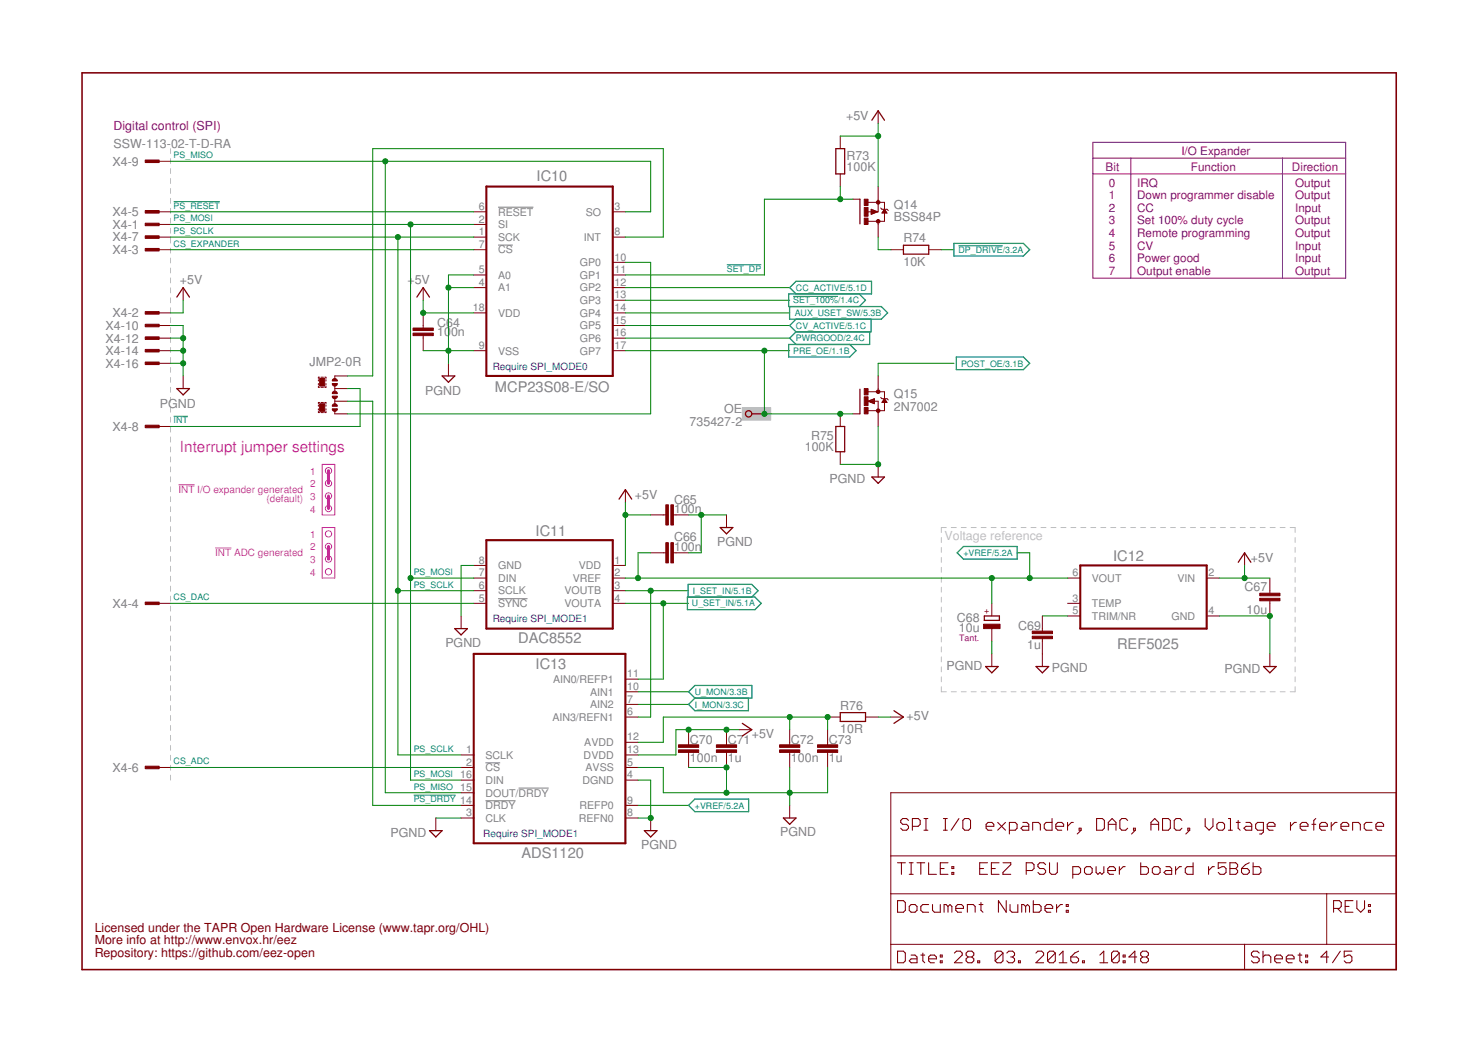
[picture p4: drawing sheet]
<svg xmlns="http://www.w3.org/2000/svg" width="297mm" height="210mm" viewBox="0 0 297 210" stroke-linecap="round" stroke-linejoin="round" font-family="sans-serif">
<g fill="none" stroke="#c0c0c0" stroke-width=".2">
<path d="M34.3 29.9v1M34.3 31.9v1M34.3 33.9v1M34.3 35.9v1M34.3 37.9v1M34.3 39.9v1M34.3 41.9v1M34.3 43.9v1M34.3 45.9v1M34.3 47.9v1M34.3 49.9v1M34.3 51.9v1"/>
<path d="M34.3 53.9v1M34.3 55.9v1M34.3 57.9v1M34.3 59.9v1M34.3 61.9v1M34.3 63.9v1M34.3 65.9v1M34.3 67.9v1M34.3 69.9v1M34.3 71.9v1M34.3 73.9v1M34.3 75.9v1"/>
<path d="M34.3 77.9v1M34.3 79.9v1M34.3 81.9v1M34.3 83.9v1M34.3 85.9v1M34.3 87.9v1M34.3 89.9v1M34.3 91.9v1M34.3 93.9v1M34.3 95.9v1M34.3 97.9v1M34.3 99.9v1"/>
<path d="M34.3 101.9v1M34.3 103.9v1M34.3 105.9v1M34.3 107.9v1M34.3 109.9v1M34.3 111.9v1M34.3 113.9v1M34.3 115.9v1M34.3 117.9v1M34.3 119.9v1M189.2 108.1v1M189.2 110.1v1"/>
<path d="M189.2 112.1v1M189.2 114.1v1M189.2 116.1v1M189.2 118.1v1M190.2 106.1h-1v1M191.2 106.1h1M193.2 106.1h1M195.2 106.1h1M197.2 106.1h1M199.2 106.1h1M201.2 106.1h1M203.2 106.1h1"/>
<path d="M205.2 106.1h1M207.2 106.1h1M209.2 106.1h1M211.2 106.1h1M213.2 106.1h1M215.2 106.1h1M217.2 106.1h1M219.2 106.1h1M221.2 106.1h1M223.2 106.1h1M225.2 106.1h1M227.2 106.1h1"/>
<path d="M229.2 106.1h1.1M231.2 106.1h1M233.2 106.1h1.1M235.2 106.1h1M237.3 106.1h1M239.2 106.1h1.1M241.3 106.1h1M243.3 106.1h1M245.3 106.1h1M247.3 106.1h1M249.3 106.1h1M251.3 106.1h1"/>
<path d="M253.3 106.1h1M255.3 106.1h1M257.3 106.1h1M259.3 106.1h1v1M260.3 108.1v1M260.3 110.1v1M260.3 112.1v1M260.3 114.1v1M260.3 116.1v1M260.3 118.1v1M34.3 121.9v1M34.3 123.9v1"/>
<path d="M34.3 125.9v1M34.3 127.9v1M34.3 129.9v1M34.3 131.9v1M34.3 133.9v1M34.3 135.9v1M34.3 137.9v1M34.3 139.9v1M189.2 138.1v1h1M189.2 120.1v1M189.2 122.1v1M189.2 124.1v1"/>
<path d="M189.2 126.1v1M189.2 128.1v1M189.2 130.1v1M189.2 132.1v1M189.2 134.1v1M189.2 136.1v1M191.2 139.1h1M193.2 139.1h1M195.2 139.1h1M197.2 139.1h1M199.2 139.1h1M201.2 139.1h1"/>
<path d="M203.2 139.1h1M205.2 139.1h1M207.2 139.1h1M209.2 139.1h1M211.2 139.1h1M213.2 139.1h1M215.2 139.1h1M217.2 139.1h1M219.2 139.1h1M221.2 139.1h1M223.2 139.1h1M225.2 139.1h1"/>
<path d="M227.2 139.1h1M229.2 139.1h1.1M231.2 139.1h1M233.2 139.1h1.1M235.2 139.1h1M237.3 139.1h1M239.2 139.1h1.1M241.3 139.1h1M243.3 139.1h1M245.3 139.1h1M247.3 139.1h1M249.3 139.1h1"/>
<path d="M251.3 139.1h1M253.3 139.1h1M255.3 139.1h1M257.3 139.1h1M260.3 138.1v1h-1M260.3 120.1v1M260.3 122.1v1M260.3 124.1v1M260.3 126.1v1M260.3 128.1v1M260.3 130.1v1M260.3 132.1v1"/>
<path d="M260.3 134.1v1M260.3 136.1v1M34.3 141.9v1M34.3 143.8v1.1M34.3 145.9v1M34.3 147.8v1.1M34.3 149.9v1M34.3 151.8v1.1M34.3 153.9v1M34.3 155.9v.9"/>
</g>
<path d="M149.2 81.9h5.7v2.6h-5.7z" fill="#c0c0c0" stroke="#c0c0c0" stroke-width=".2"/>
<path d="M100.1 41.7h7.1M100.1 49.3h3M100.1 120.4h5.9M97.6 153.4h2.9M104.2 158.5h6.1M97.6 161h6" fill="none" stroke="#808080" stroke-width=".2"/>
<g fill="none" stroke="#800000" stroke-width=".21">
<path d="M180.4 173.5h1.5M181.2 173.5v2.3M182.6 165l-.4-.4h-.8l-.4 .4v.4l.4 .3h.8l.4 .4v.4l-.4 .4h-.8l-.4-.4M182.7 173.5h.8M182.7 175.8h.8M183.1 173.5v2.3M183.4 166.1h1.1l.4-.4v-.7l-.4-.4h-1.1v2.3M184.3 173.5h1.5M185.1 173.5v2.3M185.7 164.6h.8M185.7 166.9h.8M186.1 164.6v2.3"/>
<path d="M186.6 173.5v2.3h1.6M189 174.6h.7M189.6 164.6h.8M189.6 166.9h.8M190 164.6v2.3M190.5 173.5h-1.5v2.3h1.5M191.3 175.4h.4v.4h-.4zM191.3 174.2h.4v.4h-.4zM192.7 164.6l-1.5 2.3M193.9 164.6h.8l.4 .4v1.5l-.4 .4h-.8l-.4-.4v-1.5zM196.9 174.6h.8M198.2 166.1h1.5v-.4l-.4-.3h-.7l-.4 .3v.8l.4 .4h.7"/>
<path d="M198.5 173.5h-1.6v2.3h1.6M199.2 174.6h.8M200.5 165.4l1.6 1.5M200.8 173.5h-1.6v2.3h1.6M201.6 173.5h1.5v.3l-1.5 1.6v.4h1.5M202.1 165.4l-1.6 1.5M202.9 166.9h1.1l.4-.4v-.8l-.4-.3h-1.1v2.3M205.6 165.4h.8l.4 .3v1.2h-1.2l-.4-.4 .4-.4h1.2M206.2 175h1.2l.4-.4v-.8l-.4-.3h-1.2v2.3M207.5 166.9v-1.5h1.2l.4 .3v1.2M210.1 173.8l-.3-.3h-.8l-.4 .3v.4l.4 .4h.8l.3 .4v.4l-.3 .4h-.8l-.4-.4M210.9 173.5v1.9l.4 .4h.8l.4-.4v-1.9"/>
<path d="M211.4 164.6v2.3h-1.2l-.3-.4v-.8l.3-.3h1.2M212.2 166.1h1.6v-.4l-.4-.3h-.8l-.4 .3v.8l.4 .4h.8M214.5 165.4v1.5M215.6 175.8h1.2l.4-.4v-.8l-.4-.4h-1.2v2.4M215.7 165.4h-.4l-.8 .7M216.9 166.5h.4v.4h-.4zM217.3 166.9l-.8 .8M218.3 174.2h.8l.4 .4v.8l-.4 .4h-.8l-.3-.4v-.8zM220.3 174.2v1.2l.4 .4 .4-.4 .3 .4 .4-.4v-1.2M220.4 164.6h1.2l.4 .4v1.5l-.4 .4h-1.2zM222.6 175h1.6v-.4l-.4-.4h-.8l-.4 .4v.8l.4 .4h.8M222.7 165.7h1.6"/>
<path d="M222.7 166.9v-1.5l.8-.8 .8 .8v1.5M225 174.2v1.6M226.1 174.2h-.4l-.7 .8M226.6 165l-.4-.4h-.8l-.3 .4v1.5l.3 .4h.8l.4-.4M227.8 166.5h.4v.4h-.4zM228.2 166.9l-.8 .8M229.3 173.5v2.3h1.1l.4-.4v-.8l-.4-.4h-1.1M231.3 165.7h1.6M231.3 166.9v-1.5l.8-.8 .8 .8v1.5M231.6 174.6l.4-.4h.7l.5 .4v.8l-.5 .4h-.7l-.4-.4zM233.6 164.6h1.2l.4 .4v1.5l-.4 .4h-1.2zM234.3 174.2h.8l.4 .4v1.2h-1.2l-.4-.4 .4-.4h1.2"/>
<path d="M236.3 174.2v1.6M237.4 174.2h-.4l-.7 .8M237.5 165l-.3-.4h-.8l-.4 .4v1.5l.4 .4h.8l.3-.4M238.7 166.5h.4v.4h-.4zM239.1 166.9l-.8 .8M239.8 173.5v2.3h-1.2l-.4-.4v-.8l.4-.4h1.2M242.2 164.6v1.5l.8 .8 .8-.8v-1.5M242.9 174.2v1.6M244.1 174.2h-.4l-.8 .8M244.6 165.7l.3-.3h.8l.4 .3v.8l-.4 .4h-.8l-.3-.4zM246.4 173.5h-1.6v1.1l.8-.4h.4l.4 .4v.8l-.4 .4h-.8l-.4-.4M246.9 164.6h.4v2.3"/>
<path d="M246.9 166.9h.8M247.2 173.5h1.1l.4 .3v.4l-.4 .4 .4 .4v.4l-.4 .4h-1.1zM247.2 174.6h1.1M248.5 165.4h.7M248.8 165v1.5l.4 .4M249.5 174.6h1.2l.4 .4v.4l-.4 .4h-.8l-.4-.4zM250.4 165.4h.8l.4 .3v1.2h-1.2l-.4-.4 .4-.4h1.2M251.1 173.5l-.8 .3-.8 .8M251.8 173.5v2.3h1.2l.4-.4v-.8l-.4-.4h-1.2M253.9 166.9h-1.2l-.4-.4v-.8l.4-.3h1.2v1.9l-.4 .4h-.4M254.7 166.1h1.5v-.4l-.3-.3h-.8l-.4 .3v.8l.4 .4h.8M259.4 165.4v1.5"/>
<path d="M260.5 165.4h-.4l-.7 .7M261.3 166.1h1.6v-.4l-.4-.3h-.8l-.4 .3v.8l.4 .4h.8M263.7 165.7h.7M264.4 164.6l-.4 .4v1.9M265.2 166.1h1.6v-.4l-.4-.3h-.8l-.4 .3v.8l.4 .4h.8M267.5 165.4v1.5M268.7 165.4h-.4l-.8 .7M269.5 166.1h1.6v-.4l-.4-.3h-.8l-.4 .3v.8l.4 .4h.8M271.8 166.9v-1.5h1.2l.4 .3v1.2M275.7 165.4h-1.1l-.4 .3v.8l.4 .4h1.1M276.5 166.1h1.6v-.4l-.4-.3h-.8l-.4 .3v.8l.4 .4h.8M180.4 181.1h1.2l.3 .4v1.5l-.3 .4h-1.2z"/>
<path d="M180.4 191.2h1.2l.3 .4v1.6l-.3 .4h-1.2zM182.7 182.2l.4-.3h.8l.4 .3v.8l-.4 .4h-.8l-.4-.4zM183.1 192h.8l.4 .4v1.2h-1.2l-.4-.4 .4-.4h1.2M185.1 192h.7M185.5 191.6v1.6l.3 .4M186.6 192.8h1.6v-.4l-.4-.4h-.8l-.4 .4v.8l.4 .4h.8M186.6 181.9h-1.1l-.4 .3v.8l.4 .4h1.1M187.4 181.9v1.1l.4 .4h1.2v-1.5M189 193.2h.4v.4h-.4zM189 192h.4v.4h-.4zM190.5 182.2l-.4-.3h-.4v1.5M190.5 182.2l.4-.3 .4 .3v1.2"/>
<path d="M190.5 182.2v1.2M191.8 191.6l.4-.4h.8l.4 .4v.4l-1.6 1.6h1.6M192.1 182.6h1.5v-.4l-.3-.3h-.8l-.4 .3v.8l.4 .4h.8M194.4 183.4v-1.5h1.2l.4 .3v1.2M194.5 192.4l-.3 .4v.4l.3 .4h.8l.4-.4v-.4l-.4-.4M194.5 192.4l-.3-.4v-.4l.3-.4h.8l.4 .4v.4l-.4 .4M194.5 192.4h.8M196.5 193.2h.4v.4h-.4zM196.8 181.9h.7M197.1 181.5v1.5l.4 .4M201.6 191.6v1.6l-.4 .4h-.8l-.4-.4M201.6 191.6l-.4-.4h-.8l-.4 .4v1.6"/>
<path d="M201.6 191.6l-1.6 1.6M202.2 181.1v2.3l-1.5-2.3v2.3M202.3 191.6l.4-.4h.8l.4 .4v.4l-.4 .4M203 181.9v1.1l.4 .4h1.2v-1.5M203.1 192.4h.4M203.5 192.4l.4 .4v.4l-.4 .4h-.8l-.4-.4M204.7 193.2h.4v.4h-.4zM206.1 182.2l-.4-.3h-.4v1.5M206.1 182.2v1.2M206.1 182.2l.4-.3 .4 .3v1.2M207.7 181.1v2.3h1.2l.3-.4v-.8l-.3-.3h-1.2M208.2 191.6l.4-.4h.8l.3 .4v.4l-1.5 1.6h1.5"/>
<path d="M210 182.6h1.6v-.4l-.4-.3h-.8l-.4 .3v.8l.4 .4h.8M212.1 191.6v1.6l-.4 .4h-.8l-.4-.4M212.1 191.6l-.4-.4h-.8l-.4 .4v1.6M212.1 191.6l-1.6 1.6M212.3 181.9v1.5M212.9 193.6h1.5M212.9 192l.7-.8v2.4M213.5 181.9h-.4l-.8 .7M214.3 183h.4v.4h-.4zM214.3 181.9h.4v.3h-.4zM215.2 192.4h1.2l.4 .4v.4l-.4 .4h-.8l-.4-.4zM216.8 191.2l-.8 .4-.8 .8"/>
<path d="M217.6 193.2h.3v.4h-.3zM221 193.6h1.6M221 192l.8-.8v2.4M224.9 191.6v1.6l-.3 .4h-.8l-.4-.4M224.9 191.6l-.3-.4h-.8l-.4 .4v1.6M224.9 191.6l-1.5 1.6M225.7 193.2h.4v.4h-.4zM225.7 192h.4v.4h-.4zM228.5 192.4h-1.6l1.2-1.2v2.4M229.6 192.4l-.4 .4v.4l.4 .4h.8l.4-.4v-.4l-.4-.4M229.6 192.4l-.4-.4v-.4l.4-.4h.8l.4 .4v.4l-.4 .4M229.6 192.4h.8"/>
<path d="M253.1 191.6l-.4-.4h-.8l-.4 .4v.4l.4 .4h.8l.4 .4v.4l-.4 .4h-.8l-.4-.4M253.8 192.4l.4-.4h.8l.4 .4v1.2M253.8 191.2v2.4M256.2 192.8h1.5v-.4l-.4-.4h-.7l-.4 .4v.8l.4 .4h.7M258.5 192.8h1.6v-.4l-.4-.4h-.8l-.4 .4v.8l.4 .4h.8M260.9 192h.7M261.2 191.6v1.6l.4 .4M262.4 193.2h.4v.4h-.4zM262.4 192h.4v.4h-.4zM267 192.4h-1.5l1.1-1.2v2.4M268 182.6h1.2l.4-.4v-.7l-.4-.4h-1.2v2.3M268.8 182.6l.8 .8"/>
<path d="M269.4 191.2l-1.6 2.4M270.3 182.2h.8M271.7 191.2h-1.5v1.2l.7-.4h.4l.4 .4v.8l-.4 .4h-.8l-.3-.4M271.9 181.1h-1.6v2.3h1.6M272.7 181.1v1.5l.8 .8 .7-.8v-1.5M275 183h.4v.4h-.4zM275 181.9h.4v.3h-.4z"/>
</g>
<g fill="none" stroke="#800000" stroke-width=".2">
<path d="M31.7 32.4h2.6M168.9 27.3v2.6M168.9 35v2.5M176.5 37.5v5.1h-2.2M176.5 22.3v2.5M31.7 42.6h2.6M31.7 45.1h2.6M31.7 47.7h2.6M31.7 50.2h2.6M36.8 57.8v2.6M85 57.8v2.6M95.2 42.6h2.5"/>
<path d="M95.2 45.1h2.5M95.2 47.7h2.5M95.2 50.2h2.5M95.2 55.3h2.5M95.2 57.8h2.5M123.1 42.6h2.6M123.1 47.7h2.6M123.1 55.3h2.6M123.1 57.8h2.6M123.1 52.7h2.6M171.4 40h1.4M174.5 40.7h3.3v3.8h-3.3"/>
<path d="M175.1 42.1l1.3 .5-1.3 .5zM175.1 43h.3M175.1 42.8h.6M175.1 42.7h.9M175.1 42.5h1M175.1 42.4h.7M175.1 42.2h.4M175.1 42.1h.1M176.5 44.5v3.2M177 41.8l.2 .3h1.1l.2 .2M177.3 42.7h.9M177.4 42.6h.7"/>
<path d="M177.5 42.5h.5M177.5 42.4h.4M177.6 42.2h.3M177.8 42.1l.5 .7h-1.1zM179 50.2h2.6M186.6 50.2h2.6M31.7 62.9h2.6M31.7 70.5h2.6M31.7 65.4h2.6M31.7 68h2.6M31.7 73h2.6M36.8 75.6v2.5"/>
<path d="M64 77.6v.3h.2M64 76.3v.3M64 77.1v.3M64.2 75.8h-.2v.3M64.5 77.9h.5M64.5 75.8h.5M65.3 75.8h.2v.3M65.5 77.6v.3h-.2M65.5 76.3v.3M65.5 77.1v.3M67.3 77.6v1M67.3 78.1h2.5"/>
<path d="M69.8 75.6h-2.5v.7M85 62.9v3.1M85 67.5v3M90.1 73v2.6M95.2 62.9h2.5M95.2 70.5h2.5M123.1 62.9h2.6M123.1 70.5h2.6M123.1 60.4h2.6M123.1 65.4h2.6M123.1 68h2.6M174.5 78.8h3.3v3.8h-3.3"/>
<path d="M176.5 75.6v3.2M177 79.9l.2 .3h1.1l.2 .2M31.7 85.7h2.6M64 81.4v.3M64 82.2v.2M64 82.7v.3h.2M64.2 80.9h-.2v.3M64.5 83h.5M64.5 80.9h.5M65.3 80.9h.2v.3M65.5 81.4v.3M65.5 82.2v.2"/>
<path d="M65.5 82.7v.3h-.2M67.3 80.2v1M67.3 82.4v.8h2.5M67.3 80.7h2.5M125.7 98.4v2.6M168.9 83.2v2.5M168.9 90.8v2.6M171.4 83.2h1.4M174.5 80.7l1.2-.5v1zM174.6 80.7h1.1M174.6 80.6h1.1M174.9 80.8h.8"/>
<path d="M174.9 80.5h.8M175.2 81h.5M175.2 80.4h.5M175.5 81.1h.2M175.5 80.2h.2M175.6 80.7h.9v5M176.5 93.4v2.5M177.3 80.8h.9M177.4 80.7h.7M177.5 80.6h.5M177.5 80.5h.5M177.6 80.4h.3"/>
<path d="M177.7 80.2h.1M177.8 80.2l.5 .7h-1.1zM95.2 113.7h2.5M95.2 116.2h2.5M95.2 118.8h2.5M123.1 113.7h2.6M123.1 116.2h2.6M123.1 118.8h2.6M130.8 103.5h3M130.8 111.1h3M135.3 103.5h3.1M135.3 111.1h3.1"/>
<path d="M146 103.5v2.6M214.6 116.2h2.5M242.5 116.2h2.5M250.1 111.1v2.6M255.2 116.2v3.1M31.7 121.3h2.6M92.7 123.8v2.6M95.2 121.3h2.5M123.1 121.3h2.6M125.7 139.1h2.5M125.7 136.5h2.5M199.3 121.3v2.5"/>
<path d="M199.3 126.4v2.5M199.3 131.5v2.5M209.5 123.8v3.1M209.5 128.4v5.6M214.6 121.3h2.5M214.6 123.8h2.5M242.5 123.8h2.5M255.2 120.8v3M255.2 131.5v2.5M31.7 154.3h2.6M92.7 156.8h2.5M92.7 151.8h2.5"/>
<path d="M92.7 154.3h2.5M92.7 159.4h2.5M125.7 141.6h2.5M125.7 144.2h2.5M125.7 156.8h2.5M125.7 151.8h2.5M125.7 154.3h2.5M125.7 149.2h2.5M138.4 146.7v3.1M138.4 151.3v3M146 146.7v3.1M146 151.3v3"/>
<path d="M148.5 146.7h2.6M158.7 146.7v3.1M158.7 151.3v3M166.3 144.2h2.6M166.3 146.7v3.1M166.3 151.3v3M173.9 144.2h2.6M179 144.2h2.6M179 159.4h101.6v35.5h-101.6zM87.6 164.5v2.5M92.7 164.5h2.5M92.7 161.9h2.5"/>
<path d="M125.7 164.5h2.5M125.7 161.9h2.5M130.8 164.5v2.5M158.7 161.9v2.6M179 179.7h101.6M179 172.1h101.6M266.6 179.7v10.2M179 189.9h101.6M250.1 189.9v5"/>
</g>
<path d="M97.7 37.5h25.4v38.1h-25.4zM97.7 108.6h25.4v17.8h-25.4zM217.1 113.7h25.4v12.7h-25.4zM95.2 131.5h30.5v38h-30.5z" fill="none" stroke="#800000" stroke-width=".42"/>
<g fill="none" stroke="#800000" stroke-width=".25">
<path d="M168 29.9h1.8v5.1h-1.8zM175.2 24.2l1.3-1.9 1.3 1.9M35.5 59.7l1.3-1.9 1.3 1.9M83.8 59.7l1.2-1.9 1.3 1.9M172.8 40v5M181.6 49.3h5v1.8h-5zM35.5 78.1h2.6l-1.3 1.3zM88.9 75.6h2.5l-1.3 1.3zM172.8 78.3v4.9M151.1 83.2h2.5M168 85.7h1.8v5.1h-1.8zM175.2 95.9h2.6l-1.3 1.3z"/>
<path d="M124.4 100.4l1.3-2 1.3 2M144.7 106.1h2.6l-1.3 1.2zM248.9 113.1l1.2-2 1.3 2M91.4 126.4h2.5l-1.2 1.3zM197.8 123.8h3.1v.9h-3.1zM198.1 134h2.5l-1.3 1.3zM208.2 134h2.6l-1.3 1.3zM253.9 134h2.6l-1.3 1.3zM149.2 145.4l1.9 1.3-1.9 1.3M168.9 143.3h5v1.8h-5zM179.7 142.9l1.9 1.3-1.9 1.2M86.3 167h2.6l-1.3 1.3z"/>
<path d="M129.5 167h2.5l-1.2 1.3zM157.4 164.5h2.6l-1.3 1.2z"/>
<circle cx="150.5" cy="83.2" r=".64"/>
</g>
<g fill="#800000" stroke="#800000" stroke-width=".2">
<path d="M133.8 101.5h.5v4.1h-.5z"/>
<path d="M134.8 101.5h.5v4.1h-.5z"/>
<path d="M133.8 109.1h.5v4.1h-.5z"/>
<path d="M134.8 109.1h.5v4.1h-.5z"/>
<path d="M83 67h4.1v.5h-4.1z"/>
<path d="M83 66h4.1v.5h-4.1z"/>
<path d="M156.7 149.8h4v.5h-4z"/>
<path d="M156.7 150.8h4v.5h-4z"/>
<path d="M136.4 149.8h4v.5h-4z"/>
<path d="M136.4 150.8h4v.5h-4z"/>
<path d="M164.3 149.8h4.1v.5h-4.1z"/>
<path d="M164.3 150.8h4.1v.5h-4.1z"/>
<path d="M144 149.8h4v.5h-4z"/>
<path d="M144 150.8h4v.5h-4z"/>
<path d="M253.2 120.3h4v.5h-4z"/>
<path d="M253.2 119.3h4v.5h-4z"/>
<path d="M207.5 127.9h4v.5h-4z"/>
<path d="M207.5 126.9h4v.5h-4z"/>
<path d="M64.2 76.1h1.1v1.5h-1.1z"/>
<path d="M64.2 81.2h1.1v1.5h-1.1z"/>
<path d="M29.2 44.9h2.8v.5h-2.8z"/>
<path d="M29.2 62.7h2.8v.5h-2.8z"/>
<path d="M29.2 50h2.8v.5h-2.8z"/>
<path d="M29.2 121.1h2.8v.5h-2.8z"/>
<path d="M29.2 42.3h2.8v.5h-2.8z"/>
<path d="M29.2 154.1h2.8v.5h-2.8z"/>
<path d="M29.2 47.4h2.8v.5h-2.8z"/>
<path d="M29.2 85.5h2.8v.5h-2.8z"/>
<path d="M29.2 32.2h2.8v.5h-2.8z"/>
<path d="M29.2 65.2h2.8v.5h-2.8z"/>
<path d="M173.7 81.9h.8v1.3h-.8z"/>
<path d="M173.7 78.1h.8v1.3h-.8z"/>
<path d="M173.7 79.8h.8v1.8h-.8z"/>
<path d="M173.7 43.9h.8v1.2h-.8z"/>
<path d="M173.7 40h.8v1.3h-.8z"/>
<path d="M173.7 41.7h.8v1.8h-.8z"/>
<path d="M29.2 67.7h2.8v.5h-2.8z"/>
<path d="M29.2 70.3h2.8v.5h-2.8z"/>
<path d="M29.2 72.8h2.8v.5h-2.8z"/>
<path d="M197.7 125.5h3.3v.9h-3.3z"/>
</g>
<path d="M16.5 14.6h264.1v180.3h-264.1z" fill="none" stroke="#800000" stroke-width=".32"/>
<g fill="#800000" stroke="#800000" stroke-width=".2">
<path d="M66.8 82.2h1a.51 .51 0 0 1-.5 .5 .51 .51 0 0 1-.5-.5z" fill-rule="evenodd"/>
<path d="M66.8 77.1h1a.51 .51 0 0 1-.5 .5 .51 .51 0 0 1-.5-.5z" fill-rule="evenodd"/>
<path d="M66.8 81.4a.52 .52 0 0 1 .6-.2 .52 .52 0 0 1 .4 .5h-1z" fill-rule="evenodd"/>
<path d="M66.8 76.3a.53 .53 0 0 1 .6-.2 .53 .53 0 0 1 .4 .5h-1z" fill-rule="evenodd"/>
<path d="M66.8 78.9a.52 .52 0 0 1 .6-.3 .52 .52 0 0 1 .4 .5h-1z" fill-rule="evenodd"/>
<path d="M66.8 79.7h1a.51 .51 0 0 1-.5 .5 .51 .51 0 0 1-.5-.5z" fill-rule="evenodd"/>
<circle cx="176.5" cy="78.8" r=".36"/>
<circle cx="176.5" cy="82.6" r=".36"/>
<circle cx="176.5" cy="40.7" r=".36"/>
<circle cx="176.5" cy="44.5" r=".36"/>
</g>
<g fill="none" stroke="#008000" stroke-width=".2">
<path d="M34.3 32.4h96.5v10.2h-5.1M77.4 32.4v127h15.3M168.9 27.3h7.6M168.9 37.5v2.5M176.5 24.8v12.7M34.3 47.7h60.9M34.3 45.1h60.9M34.3 42.6h60.9M34.3 50.2h60.9M80 47.7v104.1h12.7M82.5 45.1v111.7h10.2M90.1 57.8h5.1"/>
<path d="M95.2 55.3h-5.1v17.7M125.7 47.7h7.6v-17.8h-58.4v45.7h-5.1M125.7 52.7h5.1v30.5h-61M125.7 57.8h33M171.4 40h-17.8v15.3h-27.9M176.5 47.7v2.5h2.5M189.2 50.2h2.5M34.3 65.4h2.5v10.2M34.3 68h2.5M34.3 70.5h2.5M34.3 73h2.5M36.8 60.4v2.5h-2.5"/>
<path d="M69.8 78.1h2.6v7.6h-38.1M85 60.4v2.5h10.2M85 70.5h10.2M125.7 62.9h33M125.7 68h33M125.7 70.5h33M125.7 65.4h33M125.7 60.4h33M153.6 70.5v12.7h17.8M191.7 73h-15.2v2.6M69.8 80.7h5.1v81.2h17.8M176.5 85.7v7.7h-7.6"/>
<path d="M80 118.8h15.2M82.5 116.2h12.7M95.2 113.7h-2.5v10.1M125.7 101v12.7M125.7 103.5h5.1M125.7 116.2h88.9M125.7 118.8h12.7M130.8 118.8v25.4h-2.6M130.8 111.1h-2.6v5.1M138.4 103.5h7.6M140.9 103.5v7.6h-2.5M199.3 116.2v5.1"/>
<path d="M204.4 111.1h2.5v5.1M245 116.2h10.2M250.1 113.7v2.5M34.3 121.3h60.9M125.7 121.3h12.7M128.2 139.1h10.2M133.3 121.3v15.2h-5.1M199.3 128.9v2.6M209.5 123.8h5.1M245 123.8h10.2v7.7M34.3 154.3h58.4M128.2 156.8h2.6v7.7h-2.6"/>
<path d="M128.2 154.3h5.1v5.1h33v-5.1M128.2 141.6h10.2M138.4 154.3h7.6v5.1M148.5 146.7h-12.7v5.1h-7.6M158.7 144.2v2.5M158.7 154.3v7.6M166.3 146.7v-2.5h-33v5h-5.1M176.5 144.2h2.5M87.6 164.5h5.1M128.2 161.9h10.2"/>
</g>
<g fill="#008000" stroke="#008000" stroke-width=".2">
<circle cx="125.7" cy="103.5" r=".51"/>
<circle cx="85" cy="62.9" r=".51"/>
<circle cx="138.4" cy="146.7" r=".51"/>
<circle cx="146" cy="146.7" r=".51"/>
<circle cx="250.1" cy="116.2" r=".51"/>
<circle cx="176.5" cy="27.3" r=".51"/>
<circle cx="80" cy="47.7" r=".51"/>
<circle cx="80" cy="118.8" r=".51"/>
<circle cx="82.5" cy="45.1" r=".51"/>
<circle cx="82.5" cy="116.2" r=".51"/>
<circle cx="77.4" cy="32.4" r=".51"/>
<circle cx="168.9" cy="83.2" r=".51"/>
<circle cx="153.6" cy="70.5" r=".51"/>
<circle cx="153.6" cy="83.2" r=".51"/>
<circle cx="166.3" cy="144.2" r=".51"/>
<circle cx="158.7" cy="144.2" r=".51"/>
<circle cx="199.3" cy="116.2" r=".51"/>
<circle cx="128.2" cy="116.2" r=".51"/>
<circle cx="206.9" cy="116.2" r=".51"/>
<circle cx="130.8" cy="118.8" r=".51"/>
<circle cx="133.3" cy="121.3" r=".51"/>
<circle cx="158.7" cy="159.4" r=".51"/>
<circle cx="146" cy="154.3" r=".51"/>
<circle cx="146" cy="159.4" r=".51"/>
<circle cx="255.2" cy="123.8" r=".51"/>
<circle cx="140.9" cy="103.5" r=".51"/>
<circle cx="130.8" cy="164.5" r=".51"/>
<circle cx="90.1" cy="57.8" r=".51"/>
<circle cx="90.1" cy="70.5" r=".51"/>
<circle cx="36.8" cy="68" r=".51"/>
<circle cx="36.8" cy="70.5" r=".51"/>
<circle cx="36.8" cy="73" r=".51"/>
<circle cx="176.5" cy="93.4" r=".51"/>
<circle cx="168.9" cy="40" r=".51"/>
</g>
<g fill="none" stroke="#f0f" stroke-width=".2">
<path d="M35.9 97.5h3.2M64.7 93.4h2.6v10.1h-2.6zM43.3 110.2h3.2M64.7 106.1h2.6v10.1h-2.6z"/>
<circle cx="66" cy="97.2" r=".64"/>
<circle cx="66" cy="99.7" r=".64"/>
<circle cx="66" cy="94.6" r=".64"/>
<circle cx="66" cy="107.3" r=".64"/>
<circle cx="66" cy="109.9" r=".64"/>
<circle cx="66" cy="112.4" r=".64"/>
<circle cx="66" cy="115" r=".64"/>
<circle cx="66" cy="102.3" r=".64"/>
</g>
<path d="M66 94.6v2.6M66 99.7v2.6M66 109.9v2.5" fill="none" stroke="#f0f" stroke-width=".61"/>
<path d="M34.9 40.5h9.3M146.1 53.2h6.9M159.4 59.6h9M192.6 49.4h8.9M34.9 83.7h2.9M83.1 159.9h8.5" fill="none" stroke="#008080" stroke-width=".2"/>
<g fill="none" stroke="#008080" stroke-width=".25">
<path d="M160 59.1l-1.3-1.3 1.3-1.2h15.2v2.5h-16.7v2.5h18.6l1.3 1.3-1.3 1.3h-18.4v-2.6M172.7 59.1l1.2 1.3-1.2 1.2M191.7 48.9h14l1.2 1.3-1.2 1.3h-14zM160 66.7l-1.3 1.3 1.3 1.3M160 64.2l-1.3 1.2 1.3 1.3M174.8 66.7v2.6h-16.3v2.5h12.3l1.2-1.3-1.2-1.2M175.1 64.2v2.5h-15.1M192.2 71.8h13.5l1.2 1.2-1.2 1.3h-13.5zM192.4 111.1l1.2-1.2h10.8v2.5h-10.8zM138.2 120h13.5l1.3 1.3-1.3 1.3h-13.5zM138.3 120v-2.5h12.8l1.3 1.3-1.3 1.2M138.4 139.1l1.3-1.3h11.4v2.6h-11.4z"/>
<path d="M139.7 140.4l-1.3 1.2 1.3 1.3h10.7v-2.5M138.4 161.9l1.3-1.2h10.8v2.5h-10.8z"/>
</g>
<path d="M219.6 31.8h50.8M219.6 28.6h50.8v27.3h-50.8zM219.6 35h50.8M227.3 31.8v24.1M257.7 31.8v24.1" fill="none" stroke="#800080" stroke-width=".2"/>
<text font-size="3.1" fill="#f0f" x="36.2" y="90.8">Interrupt jumper settings</text>
<g font-size="2.9" fill="#808080">
<text x="107.8" y="36.4">IC10</text>
<text x="99.5" y="78.7">MCP23S08-E/SO</text>
<text x="107.6" y="107.7">IC11</text>
<text x="223.7" y="112.7">IC12</text>
<text x="104.2" y="129.3">DAC8552</text>
<text x="224.5" y="130.4">REF5025</text>
<text x="107.6" y="134.4">IC13</text>
<text x="104.8" y="172.5">ADS1120</text>
</g>
<g font-size="2.5" fill="#808080">
<text x="22.8" y="29.8">SSW-113-02-T-D-RA</text>
<text x="170" y="24.2">+5V</text>
<text x="22.6" y="33.3">X4-9</text>
<text x="170.1" y="34.5">100K</text>
<text x="170.1" y="32.2">R73</text>
<text x="179.7" y="41.9">Q14</text>
<text x="22.6" y="46">X4-1</text>
<text x="22.6" y="43.5">X4-5</text>
<text x="179.7" y="44.5">BSS84P</text>
<text x="22.6" y="51.1">X4-3</text>
<text x="22.6" y="48.6">X4-7</text>
<text x="181.6" y="53.5">10K</text>
<text x="181.6" y="48.7">R74</text>
<text x="36.2" y="57.1">+5V</text>
<text x="81.9" y="57.1">+5V</text>
<text x="22.6" y="63.8">X4-2</text>
<text x="87.9" y="65.7">C64</text>
<text x="21.2" y="66.3">X4-10</text>
<text x="21.2" y="68.9">X4-12</text>
<text x="21.2" y="71.4">X4-14</text>
<text x="87.9" y="67.6">10</text>
<text x="90.6" y="67.6">0n</text>
<text x="21.2" y="73.9">X4-16</text>
<text x="62.2" y="73.6">JMP2-0R</text>
<text x="32.1" y="81.9">PGND</text>
<text x="85.5" y="79.4">PGND</text>
<text x="145.6" y="83.1">OE</text>
<text x="179.7" y="82.6">2N7002</text>
<text x="179.7" y="80">Q15</text>
<text x="22.6" y="86.6">X4-8</text>
<text x="138.6" y="85.6">735427-2</text>
<text x="163" y="88.4">R75</text>
<text x="161.7" y="90.6">100K</text>
<text x="127.6" y="100.2">+5V</text>
<text x="135.5" y="101.2">C65</text>
<text x="166.7" y="97.1">PGND</text>
<text x="135.5" y="103.1">100n</text>
<text x="135.5" y="110.8">100n</text>
<text x="135.5" y="108.9">C66</text>
<text x="144.1" y="109.8">PGND</text>
<text x="251.4" y="112.9">+5V</text>
<text x="250.1" y="118.9">C67</text>
<text x="22.6" y="122.2">X4-4</text>
<text x="192.3" y="125">C68</text>
<text x="250.5" y="123.4">10u</text>
<text x="89.5" y="130.1">PGND</text>
<text x="192.7" y="127.1">10u</text>
<text x="204.6" y="126.6">C69</text>
<text x="206.4" y="130.4">1u</text>
<text x="190.2" y="134.6">PGND</text>
<text x="211.4" y="135.1">PGND</text>
<text x="246.1" y="135.3">PGND</text>
<text x="168.9" y="142.7">R76</text>
<text x="138.6" y="149.5">C70</text>
<text x="146.3" y="149.5">C71</text>
<text x="151.1" y="148.5">+5V</text>
<text x="159" y="149.5">C72</text>
<text x="166.6" y="149.5">C73</text>
<text x="168.9" y="147.5">10R</text>
<text x="182.2" y="144.7">+5V</text>
<text x="22.6" y="155.2">X4-6</text>
<text x="138.6" y="153.3">100n</text>
<text x="146.3" y="153.3">1u</text>
<text x="159" y="153.3">100n</text>
<text x="166.6" y="153.3">1u</text>
<text x="78.5" y="168.3">PGND</text>
<text x="128.9" y="170.7">PGND</text>
<text x="156.8" y="168.2">PGND</text>
</g>
<text font-size="2.5" fill="#800080" x="22.8" y="26.1">Digital control (SPI)</text>
<text font-size="2.5" fill="#c0c0c0" x="189.8" y="108.5">Voltage reference</text>
<g font-size="2.5" fill="#800000">
<text x="19" y="187.3">Licensed under the TAPR Open Hardware License (www.tapr.org/OHL)</text>
<text x="19" y="189.9">More info at http://www.envox.hr/eez</text>
<text x="19" y="192.4">Repository: https://github.com/eez-open</text>
</g>
<g font-size="2.3" fill="#800080">
<text x="222.2" y="34.3">Bit</text>
<text x="237.4" y="31.2">I/O Expander</text>
<text x="239.3" y="34.3">Function</text>
<text x="259.7" y="34.3">Direction</text>
<text x="222.8" y="37.5">0</text>
<text x="222.8" y="40">1</text>
<text x="228.5" y="37.5">IRQ</text>
<text x="228.5" y="40">Down programmer disable</text>
<text x="260.3" y="37.5">Output</text>
<text x="260.3" y="40">Output</text>
<text x="222.8" y="42.6">2</text>
<text x="222.8" y="45.1">3</text>
<text x="222.8" y="47.7">4</text>
<text x="228.5" y="42.6">CC</text>
<text x="228.5" y="45.1">Set 100% duty cycle</text>
<text x="228.5" y="47.7">Remote programming</text>
<text x="260.3" y="42.6">Input</text>
<text x="260.3" y="45.1">Output</text>
<text x="260.3" y="47.7">Output</text>
<text x="222.8" y="50.2">5</text>
<text x="222.8" y="52.7">6</text>
<text x="228.5" y="50.2">CV</text>
<text x="228.5" y="52.7">Power good</text>
<text x="260.3" y="50.2">Input</text>
<text x="260.3" y="52.7">Input</text>
<text x="222.8" y="55.3">7</text>
<text x="228.5" y="55.3">Output enable</text>
<text x="260.3" y="55.3">Output</text>
</g>
<g font-size="2.1" fill="#808080">
<text x="96.2" y="42.2">6</text>
<text x="96.2" y="44.8">2</text>
<text x="96.2" y="47.3">1</text>
<text x="100.1" y="43.3">RESET</text>
<text x="100.1" y="45.9">SI</text>
<text x="117.7" y="43.3">SO</text>
<text x="123.5" y="42.2">3</text>
<text x="123.5" y="47.3">8</text>
<text x="96.2" y="49.8">7</text>
<text x="100.1" y="48.4">SCK</text>
<text x="100.1" y="51">CS</text>
<text x="116.5" y="53.5">GP0</text>
<text x="117.4" y="48.4">INT</text>
<text x="123.5" y="52.4">10</text>
<text x="96.2" y="54.9">5</text>
<text x="96.2" y="57.5">4</text>
<text x="100.1" y="56">A0</text>
<text x="100.1" y="58.6">A1</text>
<text x="116.5" y="56">GP1</text>
<text x="116.5" y="58.6">GP2</text>
<text x="123.5" y="54.9">11</text>
<text x="123.5" y="57.5">12</text>
<text x="95" y="62.5">18</text>
<text x="100.1" y="63.7">VDD</text>
<text x="116.5" y="61.1">GP3</text>
<text x="116.5" y="63.7">GP4</text>
<text x="123.5" y="60">13</text>
<text x="123.5" y="62.5">14</text>
<text x="123.5" y="65.1">15</text>
<text x="96.2" y="70.2">9</text>
<text x="100.1" y="71.3">VSS</text>
<text x="116.5" y="66.2">GP5</text>
<text x="116.5" y="68.7">GP6</text>
<text x="116.5" y="71.3">GP7</text>
<text x="123.5" y="67.6">16</text>
<text x="123.5" y="70.2">17</text>
<text x="96.2" y="113.3">8</text>
<text x="123.5" y="113.3">1</text>
<text x="96.2" y="118.4">6</text>
<text x="96.2" y="115.9">7</text>
<text x="100.1" y="119.5">SCLK</text>
<text x="100.1" y="117">DIN</text>
<text x="100.1" y="114.4">GND</text>
<text x="113.4" y="119.5">VOUTB</text>
<text x="115.1" y="117">VREF</text>
<text x="116.3" y="114.4">VDD</text>
<text x="123.5" y="115.9">2</text>
<text x="123.5" y="118.4">3</text>
<text x="215.6" y="115.9">6</text>
<text x="219.5" y="117">VOUT</text>
<text x="236.6" y="117">VIN</text>
<text x="242.9" y="115.9">2</text>
<text x="96.2" y="120.9">5</text>
<text x="100.1" y="122.1">SYNC</text>
<text x="113.4" y="122.1">VOUTA</text>
<text x="123.5" y="120.9">4</text>
<text x="215.6" y="120.9">3</text>
<text x="215.6" y="123.5">5</text>
<text x="219.5" y="122.1">TEMP</text>
<text x="219.5" y="124.6">TRIM/NR</text>
<text x="235.4" y="124.6">GND</text>
<text x="242.9" y="123.5">4</text>
<text x="111.1" y="137.3">AIN0/REFP1</text>
<text x="126" y="136.2">11</text>
<text x="118.6" y="139.8">AIN1</text>
<text x="118.6" y="142.4">AIN2</text>
<text x="126" y="138.7">10</text>
<text x="126" y="141.3">7</text>
<text x="126" y="143.8">6</text>
<text x="111" y="144.9">AIN3/REFN1</text>
<text x="117.4" y="150">AVDD</text>
<text x="126" y="148.9">12</text>
<text x="93.7" y="151.4">1</text>
<text x="93.7" y="154">2</text>
<text x="97.6" y="152.5">SCLK</text>
<text x="97.6" y="155.1">CS</text>
<text x="117.3" y="152.5">DVDD</text>
<text x="117.7" y="155.1">AVSS</text>
<text x="126" y="151.4">13</text>
<text x="126" y="154">5</text>
<text x="92.5" y="156.5">16</text>
<text x="92.5" y="159">15</text>
<text x="92.5" y="161.6">14</text>
<text x="97.6" y="157.6">DIN</text>
<text x="97.6" y="160.2">DOUT/DRDY</text>
<text x="117" y="157.6">DGND</text>
<text x="126" y="156.5">4</text>
<text x="126" y="161.6">9</text>
<text x="93.7" y="164.1">3</text>
<text x="97.6" y="165.2">CLK</text>
<text x="97.6" y="162.7">DRDY</text>
<text x="116.3" y="165.2">REFN0</text>
<text x="116.5" y="162.7">REFP0</text>
<text x="126" y="164.1">8</text>
</g>
<g font-size="2" fill="#00f">
<text x="99" y="74.3">Require SPI_MODE0</text>
<text x="99" y="125.1">Require SPI_MODE1</text>
<text x="97.1" y="168.3">Require SPI_MODE1</text>
</g>
<g font-size="2" fill="#f0f">
<text x="62.3" y="95.4">1</text>
<text x="35.9" y="99.1">INT I/O expander generated</text>
<text x="53.5" y="101">(default)</text>
<text x="62.3" y="98">2</text>
<text x="62.3" y="100.5">3</text>
<text x="62.3" y="103">4</text>
<text x="43.3" y="111.8">INT ADC generated</text>
<text x="62.3" y="110.7">2</text>
<text x="62.3" y="108.1">1</text>
<text x="62.3" y="113.2">3</text>
<text x="62.3" y="115.7">4</text>
</g>
<g font-size="1.8" fill="#008080">
<text x="34.9" y="31.8">PS_MISO</text>
<text x="34.9" y="41.9">PS_RESET</text>
<text x="34.9" y="47">PS_SCLK</text>
<text x="34.9" y="44.5">PS_MOSI</text>
<text x="34.9" y="49.6">CS_EXPANDER</text>
<text x="192.6" y="50.8">DP_DRIVE/3.2A</text>
<text x="146.1" y="54.6">SET_DP</text>
<text x="160" y="58.5">CC_ACTIVE/5.1D</text>
<text x="159.4" y="61">SET_100%/1.4C</text>
<text x="159.7" y="63.5">AUX_USET_SW/5.3B</text>
<text x="159.4" y="71.2">PRE_OE/1.1B</text>
<text x="160" y="68.6">PWRGOOD/2.4C</text>
<text x="160" y="66.1">CV_ACTIVE/5.1C</text>
<text x="193.2" y="73.7">POST_OE/3.1B</text>
<text x="34.9" y="85.1">INT</text>
<text x="193.6" y="111.8">+VREF/5.2A</text>
<text x="83.2" y="118.1">PS_SCLK</text>
<text x="83.2" y="115.6">PS_MOSI</text>
<text x="139.2" y="119.4">I_SET_IN/5.1B</text>
<text x="34.9" y="120.7">CS_DAC</text>
<text x="139.1" y="121.9">U_SET_IN/5.1A</text>
<text x="139.7" y="139.7">U_MON/3.3B</text>
<text x="139.7" y="142.3">I_MON/3.3C</text>
<text x="34.9" y="153.7">CS_ADC</text>
<text x="83.2" y="151.1">PS_SCLK</text>
<text x="83.2" y="156.2">PS_MOSI</text>
<text x="83.2" y="158.8">PS_MISO</text>
<text x="83.2" y="161.3">PS_DRDY</text>
<text x="139.7" y="162.6">+VREF/5.2A</text>
</g>
<text font-size="1.8" fill="#800000" x="198.8" y="123.4" transform="rotate(-90 198.8 123.4)">+</text>
<text font-size="1.8" fill="#800080" x="192.8" y="128.9">Tant.</text>
</svg>
